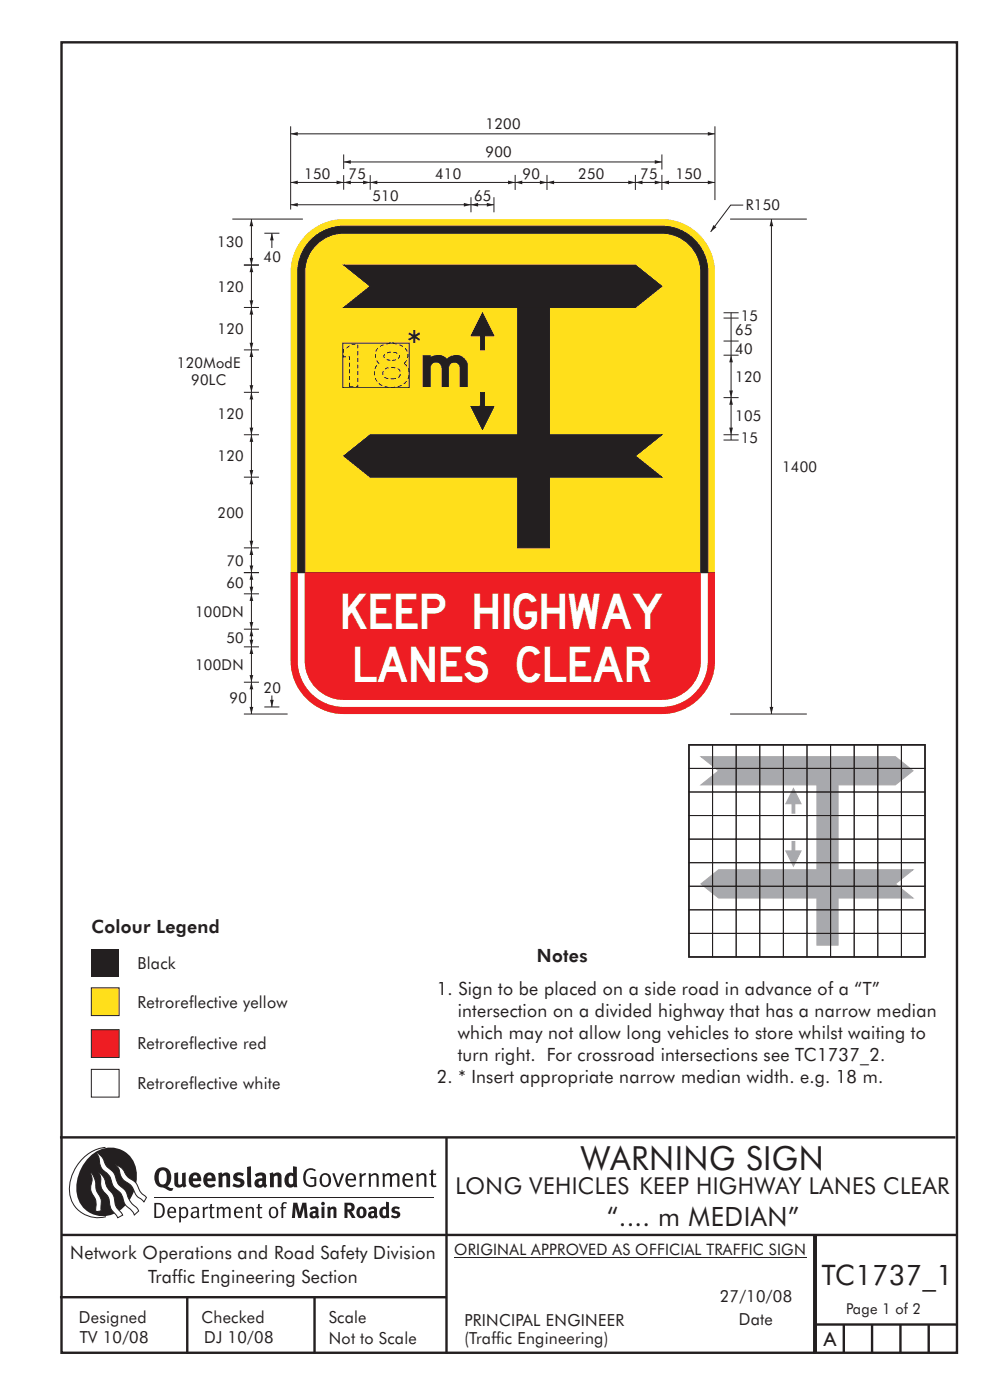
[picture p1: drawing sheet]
<svg xmlns="http://www.w3.org/2000/svg" width="210mm" height="297mm" viewBox="0 0 210 297" stroke-linecap="round" stroke-linejoin="round" font-family="sans-serif">
<g fill="none" stroke="#231f20" stroke-width=".51">
<path d="M13 9h190v278h-190zM12.7 241.3h190M94.7 241.4v45.8M12.7 275.2h82M13 262h190M39.7 275.2v12M66.7 275.2v12M172.7 262.2v25M173 262.1v24.9M173 281h30M179 281v6M185 281v6"/>
<path d="M191 281v6M197 281v6"/>
</g>
<path d="M96.3 266.7h74.7" fill="none" stroke="#231f20" stroke-width=".21"/>
<g fill="#231f20">
<path d="M64.9 248.2a1.61 1.61 0 0 1 2.1 0l-.2 .3a1.17 1.17 0 0 0-1.4-.2 1.17 1.17 0 0 0-.6 1.3 1.42 1.42 0 0 0 1.2 1.8l.7-.1v-1.2h-.8l-.1-.4h1.3v1.8a1.82 1.82 0 0 1-2.2 0 1.82 1.82 0 0 1-.6-2.1l.2-.7z" fill-rule="evenodd"/>
<path d="M68.2 249.1a1.77 1.77 0 0 0 .4 2.7 1.39 1.39 0 0 0 1.4-.5 1.39 1.39 0 0 0 .2-1.5 1.19 1.19 0 0 0-2-.7zM68.5 249.4a.83 .83 0 0 1 1 .1 .83 .83 0 0 1 .2 .9 .75 .75 0 0 1-.6 1.1 .75 .75 0 0 1-.8-.9v-.9z" fill-rule="evenodd"/>
<path d="M70.5 248.9h.4l.8 2.4 .8-2.4h.5l-1.1 2.9h-.4z" fill-rule="evenodd"/>
<path d="M73.6 249.3a1.74 1.74 0 0 0 .5 2.5l.9-.1 .5-.2-.2-.3a.89 .89 0 0 1-1.1 .2 .89 .89 0 0 1-.4-1h1.7a1.15 1.15 0 0 0-.4-1.4 1.15 1.15 0 0 0-1.5 .3zM74 249.4a.67 .67 0 0 1 .8-.1 .67 .67 0 0 1 .3 .8h-1.3z" fill-rule="evenodd"/>
<path d="M76.2 249l.4-.1 .1 .4 .5-.4h.5l-.2 .5a.61 .61 0 0 0-.8 .6v1.8h-.4z" fill-rule="evenodd"/>
<path d="M78.1 249l.5-.1 .1 .4a.89 .89 0 0 1 .9-.4 .89 .89 0 0 1 .7 .7v2.2h-.4v-2.2l-.1-.2-.3-.1-.8 .3v2.2h-.4z" fill-rule="evenodd"/>
<path d="M81.1 249l.4-.1 .1 .4a.83 .83 0 0 1 .8-.4 .83 .83 0 0 1 .7 .4 .86 .86 0 0 1 .9-.4 .86 .86 0 0 1 .7 .7v2.2h-.4l-.1-2.4a.5 .5 0 0 0-.8 .1l-.2 .2v2.1h-.5v-2.3l-.4-.2-.7 .3v2.2h-.4z" fill-rule="evenodd"/>
<path d="M85.7 249.3a1.74 1.74 0 0 0 .5 2.5l.9-.1 .5-.2-.2-.3a.89 .89 0 0 1-1.1 .2 .89 .89 0 0 1-.4-1h1.7a1.15 1.15 0 0 0-.5-1.4 1.15 1.15 0 0 0-1.4 .3zM86 249.4a.67 .67 0 0 1 .9-.1 .67 .67 0 0 1 .3 .8h-1.3z" fill-rule="evenodd"/>
<path d="M88.3 249l.4-.1 .1 .4a.89 .89 0 0 1 .9-.4 .89 .89 0 0 1 .7 .7v2.2h-.4v-2.2l-.1-.2-.3-.1-.8 .3v2.2h-.4z" fill-rule="evenodd"/>
<path d="M91.5 248.2l.4-.1v.8h.7l-.2 .4h-.5v2.1l.1 .1h.5l.1 .3a.71 .71 0 0 1-1.2-.6v-1.9h-.3v-.4h.3z" fill-rule="evenodd"/>
<path d="M37 248.9l.8-.2v2a.46 .46 0 0 0 .2 .6 .46 .46 0 0 0 .6-.2v-2.2l.8-.2v2.4l.2 .5-.6 .3-.2-.3a1.03 1.03 0 0 1-1.2 .3 1.03 1.03 0 0 1-.6-1.1z" fill-rule="evenodd"/>
<path d="M40.4 249.1a1.64 1.64 0 0 0 0 2.3 1.64 1.64 0 0 0 2.3 .1l-.4-.4a.78 .78 0 0 1-.9 .2 .78 .78 0 0 1-.5-.7h1.8a1.37 1.37 0 0 0-.6-1.7 1.37 1.37 0 0 0-1.7 .2zM41 249.5a.48 .48 0 0 1 .7-.1 .48 .48 0 0 1 .2 .6h-1z" fill-rule="evenodd"/>
<path d="M43.5 249.1a1.65 1.65 0 0 0-.2 2 1.65 1.65 0 0 0 1.9 .7l.5-.3-.3-.4a.78 .78 0 0 1-.9 .3 .78 .78 0 0 1-.5-.8h1.8a1.37 1.37 0 0 0-.6-1.7 1.37 1.37 0 0 0-1.7 .2zM44.1 249.5a.48 .48 0 0 1 .6-.1 .48 .48 0 0 1 .2 .6h-.9z" fill-rule="evenodd"/>
<path d="M46.3 248.9l.7-.2 .1 .4a.95 .95 0 0 1 1-.3 .95 .95 0 0 1 .7 .8v2.3h-.8v-2.3l-.3-.2-.5 .3v2.2h-.8z" fill-rule="evenodd"/>
<path d="M49.7 249.1a1.73 1.73 0 0 1 2-.1l-.2 .5-.6-.2a.42 .42 0 0 0-.6 .3l.2 .2a1.23 1.23 0 0 1 1.4 1.1 1.47 1.47 0 0 1-2.3 .9l-.3-.2 .3-.6 .7 .3a.47 .47 0 0 0 .7-.3 .87 .87 0 0 0-1-.5l-.4-.2-.1-.4z" fill-rule="evenodd"/>
<path d="M54.1 249.1l.3 .6 .3-.2a.62 .62 0 0 1 .9 .1v.4a1.21 1.21 0 0 0-1.3 .3 1.21 1.21 0 0 0-.2 1.3 1.19 1.19 0 0 0 1.7 0l.5 .4 .4-.5-.3-.3v-1.4a.96 .96 0 0 0-1.3-1.1zM55 250.6l.6-.1v.7a.43 .43 0 0 1-.6 .1 .43 .43 0 0 1 0-.7z" fill-rule="evenodd"/>
<path d="M57.2 248.9l.7-.2 .1 .4a.95 .95 0 0 1 1-.3 .95 .95 0 0 1 .7 .8v2.3h-.8v-2.3l-.3-.2-.5 .3v2.2h-.8z" fill-rule="evenodd"/>
<path d="M62.2 247.4v1.5a1.29 1.29 0 0 0-1.4 .2 1.29 1.29 0 0 0-.5 1.3 1.24 1.24 0 0 0 .5 1.3 1.24 1.24 0 0 0 1.5 0l.1 .2h.7l-.1-4.4zM61.5 249.5l.4-.1 .3 .2v1.5l-.3 .1a.48 .48 0 0 1-.6-.4 1.52 1.52 0 0 1 .2-1.3z" fill-rule="evenodd"/>
<path d="M52.4 247.6l.8-.2 .2 4.5h-.8l-.1-.2z" fill-rule="evenodd"/>
</g>
<path d="M22.4 243.4a9 9 0 0 0-7.4 10.9 6.2 6.2 0 0 0 7.5 3.8M32.7 254h59.4" fill="none" stroke="#231f20" stroke-width=".21"/>
<path d="M19.1 245.3a5.7 5.7 0 0 1 6.5-1.4 5.7 5.7 0 0 1 3.4 5.7 8.6 8.6 0 0 1-6.2 8.3 5.7 5.7 0 0 1-6.5-7 9.9 9.9 0 0 1 2.8-5.6z" fill-rule="evenodd" fill="#231f20"/>
<path d="M24.4 247.1a3.1 3.1 0 0 1 2.3 2.2l.8 .7a3.2 3.2 0 0 1 2 2.4l.4 .6 1.2 1.1-.6 .9-.2-.3a3.5 3.5 0 0 1-1.9-2.1 3.8 3.8 0 0 0-2.1-2.2 3.5 3.5 0 0 1-1-2.2zM20.4 244.5a3.4 3.4 0 0 1 1.9 2.4l.7 .9a3.3 3.3 0 0 1 1.7 2.6 4.4 4.4 0 0 0 1.7 2l.3 .3a6.1 6.1 0 0 0 2.5 3.7l.2 .5-.9 .9a6.1 6.1 0 0 0-1.9-2.3l-.4-.7a3.6 3.6 0 0 0-1.9-2.8l-.6-1a3.6 3.6 0 0 0-1.9-2.8 3.7 3.7 0 0 1-.8-2.4zM21 248.7a3.4 3.4 0 0 1 1.5 2.7l.6 1a3.8 3.8 0 0 1 1.4 3.1l.3 .7 1.2 1.6-1 .5-.5-.7a3.2 3.2 0 0 1-1.3-2.8 4.3 4.3 0 0 0-1.4-2.2 4.7 4.7 0 0 1-.5-3zM19.2 248.7a5.1 5.1 0 0 1 1.2 3.7l.3 .7a3.1 3.1 0 0 1 .7 2.9l.1 .9-1.1 .2-.1-.8a3.5 3.5 0 0 0-.9-3.3 3.6 3.6 0 0 1 .1-2.5z" fill-rule="evenodd" fill="#fff" stroke="#231f20" stroke-width=".21"/>
<g fill="#231f20">
<path d="M33.4 248.1a2.51 2.51 0 0 0 .4 3.7l.8 .1a2.78 2.78 0 0 0 2 .7l.2-.6h-.6l-.7-.3a2.56 2.56 0 0 0 0-3.8 1.83 1.83 0 0 0-2.1 .2zM34 248.4a.87 .87 0 0 1 1 .1 .87 .87 0 0 1 .4 .9v.4a1.17 1.17 0 0 1-.9 1.5l-.3-.1a2.38 2.38 0 0 1-.2-2.8z" fill-rule="evenodd"/>
<path d="M33.1 255.5v2.6a1.12 1.12 0 0 0 1.2-.3 1.12 1.12 0 0 0 .2-1.2l-.1-.5-.3-.5zM32.7 255.2h1.1a1.67 1.67 0 0 1 1.2 1.6 1.67 1.67 0 0 1-1.3 1.6h-1zM36.1 256.5l-.2 .5h1.1a.55 .55 0 0 0-.3-.6 .55 .55 0 0 0-.6 .1zM35.8 256.3a.95 .95 0 0 1 1.2-.1 .95 .95 0 0 1 .4 1.1h-1.5a.72 .72 0 0 0 .4 .8 .72 .72 0 0 0 .9-.2l.1 .3a1.15 1.15 0 0 1-1.5 0 1.15 1.15 0 0 1-.2-1.5zM38.4 256.7v1.1a.7 .7 0 0 0 .9 .2 .7 .7 0 0 0 .2-.9 .61 .61 0 0 0-.4-.7 .61 .61 0 0 0-.7 .3zM38 256.1l.3-.1 .1 .4a.95 .95 0 0 1 1.2-.2 .95 .95 0 0 1 .3 1.2 .92 .92 0 0 1-.5 .9 .92 .92 0 0 1-1-.1v1.1l-.4 .1zM40.9 257.4a.5 .5 0 0 0 .2 .8 .5 .5 0 0 0 .7-.4v-.6zM40.5 256.3a1 1 0 0 1 1.7 .3v1.4l.2 .2-.2 .3-.3-.4a.78 .78 0 0 1-1.4 0 .78 .78 0 0 1 .8-1.1h.5a.58 .58 0 0 0-.3-.7 .58 .58 0 0 0-.7 .2zM43 256.1l.3-.1 .1 .4 .3-.3 .5-.1-.2 .4a.52 .52 0 0 0-.6 .5v1.5h-.4zM44.6 255.5l.4-.1-.1 .7h.6l-.1 .2h-.5v1.5a.35 .35 0 0 0 .6 .3v.3a.57 .57 0 0 1-.6 .1 .57 .57 0 0 1-.3-.6v-1.6h-.3v-.2h.3zM45.9 256.1l.4-.1 .1 .4 .2-.2a.64 .64 0 0 1 1 .2 .7 .7 0 0 1 .8-.4 .7 .7 0 0 1 .5 .6v1.8h-.4v-1.7l-.2-.4-.7 .4v1.7h-.3v-1.7a.38 .38 0 0 0-.3-.4 .38 .38 0 0 0-.5 .2l-.1 .2v1.7h-.4zM50.2 256.5l-.2 .5h1.1a.55 .55 0 0 0-.2-.6 .55 .55 0 0 0-.7 .1zM49.9 256.3a.95 .95 0 0 1 1.2-.1 .95 .95 0 0 1 .4 1.1h-1.5a.72 .72 0 0 0 .4 .8 .72 .72 0 0 0 .9-.2l.1 .3a1.15 1.15 0 0 1-1.5 0 1.15 1.15 0 0 1-.2-1.5zM52.1 256.1l.3-.1 .1 .4a.72 .72 0 0 1 .8-.4 .72 .72 0 0 1 .6 .6v1.8h-.4v-1.6a.45 .45 0 0 0-.3-.5 .45 .45 0 0 0-.5 .2l-.2 .2v1.7h-.3zM54.7 255.5l.4-.1v.7h.6l-.1 .2h-.5v1.5a.35 .35 0 0 0 .5 .3v.3a.57 .57 0 0 1-.6 .1 .57 .57 0 0 1-.3-.6v-1.6h-.3v-.2h.3zM57.6 256.4l-.2 .8a.65 .65 0 0 0 .3 .8 .65 .65 0 0 0 .8-.2l.1-.1a.93 .93 0 0 0-.7-1.4zM57.3 256.3a1.12 1.12 0 0 1 1.4 0 1.12 1.12 0 0 1 .2 1.5 1.01 1.01 0 0 1-1.2 .6 1.01 1.01 0 0 1-.7-1.2zM59.9 255.2l.5-.2 .5 .1-.2 .3-.3-.1-.3 .2v.6h.6l-.1 .2h-.5v2.1h-.4v-2.1h-.2v-.2h.2zM62.2 255.1l-.3 3.3h.7l.1-2.3 .6 2.3h.5l.7-2.3 .1 2.3h.7l-.3-3.3h-.9l-.5 2.2-.5-2.2zM65.7 256.3l.3 .4a.51 .51 0 0 1 .5-.3 .51 .51 0 0 1 .4 .4v.1a.88 .88 0 0 0-1.1 .4 .88 .88 0 0 0 .2 1.1 .9 .9 0 0 0 1.1-.2l.3 .3 .4-.4-.3-.3v-1a.87 .87 0 0 0-.4-.9 .87 .87 0 0 0-1 .2zM66.4 257.4l.5-.1v.6l-.1 .1h-.3l-.2-.2zM68.2 256v2.4h.6v-2.5zM68.1 255.3a.4 .4 0 0 0 .8 0 .4 .4 0 0 0-.8 0zM69.4 256.1l.1 2.3h.6v-1.7a.33 .33 0 0 1 .4-.2 .33 .33 0 0 1 .2 .3v1.6h.7v-1.8a.75 .75 0 0 0-.6-.6 .75 .75 0 0 0-.8 .2v-.3zM73.1 255.1v3.3h.6v-1.4l.3 .3 .7 1.1h.7l-.9-1.4a.94 .94 0 0 0 .7-1 .94 .94 0 0 0-.9-.9zM73.7 255.7a.51 .51 0 0 1 .7 .1 .51 .51 0 0 1-.1 .7h-.6zM75.9 256.3a1.19 1.19 0 0 0-.1 1.7 1.19 1.19 0 0 0 1.7 0 1.19 1.19 0 0 0 0-1.6 1.19 1.19 0 0 0-1.6-.1zM76.5 256.5l.2-.1a.99 .99 0 0 1 0 1.6 1.06 1.06 0 0 1-.2-1.5zM78.1 256.3l.3 .4a.51 .51 0 0 1 .5-.3 .51 .51 0 0 1 .4 .4v.1a.88 .88 0 0 0-1.1 .4 .88 .88 0 0 0 .2 1.1 .9 .9 0 0 0 1.1-.2l.3 .3 .4-.4-.2-.3v-1a.87 .87 0 0 0-.5-.9 .87 .87 0 0 0-1 .2zM78.9 257.4l.4-.1v.6l-.1 .1h-.3l-.2-.2zM81.9 254.9v1.2a1.2 1.2 0 0 0-1.4 .6 1.2 1.2 0 0 0 .2 1.4l.5 .3 .8-.1v.1h.6l-.1-3.4zM81.4 256.5l.5 .1-.1 1.2a.46 .46 0 0 1-.5 0 .46 .46 0 0 1-.2-.6zM83.3 256.1a.79 .79 0 0 0-.2 1 .79 .79 0 0 0 1 .4 .33 .33 0 0 1 0 .5 .33 .33 0 0 1-.5-.1l-.5-.2-.2 .5a1.15 1.15 0 0 0 1.2 .3 1.15 1.15 0 0 0 .8-1 1.49 1.49 0 0 0-1.2-.8 .4 .4 0 0 1 .3-.3 .4 .4 0 0 1 .4 .1l.2 .1 .2-.4a1.47 1.47 0 0 0-1.5-.1z" fill-rule="evenodd"/>
<path d="M19.4 201.4h5.9v5.9h-5.9z" fill-rule="evenodd"/>
</g>
<path d="M19.4 209.6h5.9v5.8h-5.9z" fill-rule="evenodd" fill="#ffdf1b" stroke="#231f20" stroke-width=".21"/>
<path d="M19.4 218.4h5.9v5.9h-5.9z" fill-rule="evenodd" fill="#ee1d23" stroke="#231f20" stroke-width=".21"/>
<path d="M19.4 226.9h5.9v5.8h-5.9z" fill-rule="evenodd" fill="#fff" stroke="#231f20" stroke-width=".21"/>
<path d="M65 49.8a11.2 11.2 0 0 1 7.9-3.3h67.5a11.3 11.3 0 0 1 11.3 11.2v82.5a11.3 11.3 0 0 1-11.3 11.3h-67.5a11.3 11.3 0 0 1-11.2-11.3v-82.5a11.2 11.2 0 0 1 3.3-7.9z" fill-rule="evenodd" fill="#ffdf1b"/>
<path d="M66.4 50.4a9.7 9.7 0 0 1 6.5-2.4h67.5a9.8 9.8 0 0 1 9.8 9.7v82.5a9.8 9.8 0 0 1-9.8 9.8h-67.5a9.8 9.8 0 0 1-9.7-9.8v-82.5a9.7 9.7 0 0 1 3.2-7.3z" fill-rule="evenodd" fill="#fff"/>
<path d="M67.1 51.9a8.2 8.2 0 0 1 5.8-2.4h67.5a8.3 8.3 0 0 1 8.3 8.2v82.5a8.3 8.3 0 0 1-8.3 8.3h-67.5a8.3 8.3 0 0 1-8.2-8.3v-82.5a8.2 8.2 0 0 1 2.4-5.8z" fill-rule="evenodd" fill="#ffdf1b"/>
<path d="M61.7 121.5h90" fill="none" stroke="#231f20" stroke-width=".21"/>
<path d="M61.7 121.5h1.5v18.7a9.8 9.8 0 0 0 9.7 9.8h67.5a9.8 9.8 0 0 0 9.8-9.8v-18.7h1.5v18.7a11.3 11.3 0 0 1-11.3 11.3h-67.5a11.3 11.3 0 0 1-11.2-11.3z" fill-rule="evenodd" fill="#ee1d23"/>
<path d="M66.4 50.4a9.7 9.7 0 0 1 6.5-2.4h67.5a9.8 9.8 0 0 1 9.8 9.7v63.8h-1.5v-63.8a8.3 8.3 0 0 0-8.3-8.2h-67.5a8.3 8.3 0 0 0-8.2 8.2v63.8h-1.5v-63.8a9.7 9.7 0 0 1 3.2-7.3z" fill-rule="evenodd" fill="#231f20" stroke="#231f20" stroke-width=".21"/>
<path d="M64.7 121.5h84v18.7a8.3 8.3 0 0 1-8.3 8.3h-67.5a8.3 8.3 0 0 1-8.2-8.3z" fill-rule="evenodd" fill="#ee1d23"/>
<g fill="#231f20" stroke="#231f20" stroke-width=".21">
<path d="M72.9 56.2h61.9l5.6 4.5-5.6 4.5h-61.9l5.6-4.5z" fill-rule="evenodd"/>
<path d="M109.8 65.2h6.8v51h-6.8z" fill-rule="evenodd"/>
<path d="M72.9 96.7l5.6-4.5h61.9l-5.6 4.5 5.6 4.5h-61.9z" fill-rule="evenodd"/>
<path d="M102.3 66.4l2.5 4.8h-4.9z" fill-rule="evenodd"/>
<path d="M101.9 71.2h.9v3h-.9z" fill-rule="evenodd"/>
<path d="M99.9 86.2h4.9l-2.5 4.9z" fill-rule="evenodd"/>
<path d="M101.9 83.2h.9v3h-.9z" fill-rule="evenodd"/>
</g>
<path d="M49.3 46.5h14.9M72.7 72.8h14.1v9.4h-14.1zM53.3 144.7v6.8" fill="none" stroke="#231f20" stroke-width=".21"/>
<g fill="#231f20">
<path d="M53.3 144.7l.4 1.5h-.8z"/>
<path d="M52.9 150h.8l-.4 1.5z"/>
</g>
<path d="M51.7 137.2h3.2M53.3 137.2v7.5M51.7 144.7h3.2" fill="none" stroke="#231f20" stroke-width=".21"/>
<g fill="#231f20">
<path d="M53.3 137.2l.4 1.5h-.8z"/>
<path d="M52.9 143.2h.8l-.4 1.5z"/>
</g>
<path d="M51.7 133.5h3.2M51.7 121.5h3.2M51.7 151.5h9.3M56.1 150h3.2M57.7 147.5v2.5" fill="none" stroke="#231f20" stroke-width=".21"/>
<path d="M57.3 148.5h.8l-.4 1.5z" fill="#231f20"/>
<path d="M53.3 133.5v3.7" fill="none" stroke="#231f20" stroke-width=".21"/>
<g fill="#231f20">
<path d="M52.9 135.7h.8l-.4 1.5z"/>
<path d="M53.3 133.5l.4 1.5h-.8z"/>
</g>
<path d="M53.3 126v7.5" fill="none" stroke="#231f20" stroke-width=".21"/>
<g fill="#231f20">
<path d="M53.3 126l.4 1.5h-.8z"/>
<path d="M52.9 132h.8l-.4 1.5z"/>
</g>
<path d="M51.7 126h3.2M53.3 121.5v4.5" fill="none" stroke="#231f20" stroke-width=".21"/>
<g fill="#231f20">
<path d="M52.9 124.5h.8l-.4 1.5z"/>
<path d="M53.3 121.5l.4 1.5h-.8z"/>
</g>
<path d="M51.7 101.2h3.2M53.3 101.2v15" fill="none" stroke="#231f20" stroke-width=".21"/>
<g fill="#231f20">
<path d="M52.9 114.7h.8l-.4 1.5z"/>
<path d="M53.3 101.2l.4 1.5h-.8z"/>
</g>
<path d="M53.3 116.2v5.3M51.7 121.5h3.2" fill="none" stroke="#231f20" stroke-width=".21"/>
<g fill="#231f20">
<path d="M53.3 116.2l.4 1.5h-.8z"/>
<path d="M52.9 120h.8l-.4 1.5z"/>
</g>
<path d="M51.7 92.2h3.2M53.3 92.2v9M51.7 116.2h3.2" fill="none" stroke="#231f20" stroke-width=".21"/>
<g fill="#231f20">
<path d="M52.9 99.7h.8l-.4 1.5z"/>
<path d="M53.3 92.2l.4 1.5h-.8z"/>
</g>
<path d="M53.3 46.5v9.7" fill="none" stroke="#231f20" stroke-width=".21"/>
<g fill="#231f20">
<path d="M53.3 46.5l.4 1.5h-.8z"/>
<path d="M52.9 54.7h.8l-.4 1.5z"/>
</g>
<path d="M57.7 49.5v3.1" fill="none" stroke="#231f20" stroke-width=".21"/>
<path d="M57.7 49.5l.4 1.5h-.8z" fill="#231f20"/>
<path d="M56.1 49.5h3.2M51.7 65.2h3.2M53.3 74.2v9" fill="none" stroke="#231f20" stroke-width=".21"/>
<g fill="#231f20">
<path d="M52.9 81.7h.8l-.4 1.5z"/>
<path d="M53.3 74.2l.4 1.5h-.8z"/>
</g>
<path d="M53.3 56.2v9M51.7 74.2h3.2" fill="none" stroke="#231f20" stroke-width=".21"/>
<g fill="#231f20">
<path d="M53.3 56.2l.4 1.5h-.8z"/>
<path d="M52.9 63.7h.8l-.4 1.5z"/>
</g>
<path d="M53.3 65.2v9" fill="none" stroke="#231f20" stroke-width=".21"/>
<g fill="#231f20">
<path d="M52.9 72.7h.8l-.4 1.5z"/>
<path d="M53.3 65.2l.4 1.5h-.8z"/>
</g>
<path d="M51.7 56.2h3.2M53.3 83.2v9" fill="none" stroke="#231f20" stroke-width=".21"/>
<g fill="#231f20">
<path d="M52.9 90.7h.8l-.4 1.5z"/>
<path d="M53.3 83.2l.4 1.5h-.8z"/>
</g>
<path d="M72.9 34.4h67.5M140.4 32.8v3.2M51.7 83.2h3.2" fill="none" stroke="#231f20" stroke-width=".21"/>
<g fill="#231f20">
<path d="M72.9 34.4l1.5-.4v.8z"/>
<path d="M138.9 34l1.5 .4-1.5 .4z"/>
</g>
<path d="M61.7 28.4h90M72.9 32.8v3.1" fill="none" stroke="#231f20" stroke-width=".21"/>
<g fill="#231f20">
<path d="M61.7 28.4l1.5-.4v.8z"/>
<path d="M150.1 28l1.6 .4-1.6 .4z"/>
</g>
<path d="M61.7 26.8v17.7M134.8 37.1v3.2M134.8 38.7h5.6M140.4 37.1v3.2" fill="none" stroke="#231f20" stroke-width=".21"/>
<g fill="#231f20">
<path d="M134.8 38.7l1.5-.4v.8z"/>
<path d="M138.9 38.3l1.5 .4-1.5 .4z"/>
</g>
<path d="M78.5 38.7h30.8M109.3 37.1v3.2M116 37.1v3.2M99.9 41.8v3.2" fill="none" stroke="#231f20" stroke-width=".21"/>
<g fill="#231f20">
<path d="M78.5 38.7l1.5-.4v.8z"/>
<path d="M107.8 38.3l1.5 .4-1.5 .4z"/>
</g>
<path d="M109.3 38.7h6.7" fill="none" stroke="#231f20" stroke-width=".21"/>
<g fill="#231f20">
<path d="M114.5 38.3l1.5 .4-1.5 .4z"/>
<path d="M109.3 38.7l1.5-.4v.8z"/>
</g>
<path d="M99.9 43.4h4.9" fill="none" stroke="#231f20" stroke-width=".21"/>
<g fill="#231f20">
<path d="M103.3 43l1.5 .4-1.5 .4z"/>
<path d="M99.9 43.4l1.5-.4v.8z"/>
</g>
<path d="M116 38.7h18.8" fill="none" stroke="#231f20" stroke-width=".21"/>
<g fill="#231f20">
<path d="M133.3 38.3l1.5 .4-1.5 .4z"/>
<path d="M116 38.7l1.5-.4v.8z"/>
</g>
<path d="M140.4 38.7h11.3" fill="none" stroke="#231f20" stroke-width=".21"/>
<g fill="#231f20">
<path d="M140.4 38.7l1.5-.4v.8z"/>
<path d="M150.1 38.3l1.6 .4-1.6 .4z"/>
</g>
<path d="M61.7 38.7h11.2" fill="none" stroke="#231f20" stroke-width=".21"/>
<g fill="#231f20">
<path d="M61.7 38.7l1.5-.4v.8z"/>
<path d="M71.4 38.3l1.5 .4-1.5 .4z"/>
</g>
<path d="M72.9 38.7h5.6M72.9 37.2v3.1M78.5 37.2v3.1M151.7 26.8v15.6" fill="none" stroke="#231f20" stroke-width=".21"/>
<g fill="#231f20">
<path d="M72.9 38.7l1.5-.4v.8z"/>
<path d="M77 38.3l1.5 .4-1.5 .4z"/>
</g>
<path d="M61.7 43.4h38.2M104.8 41.8v3.2" fill="none" stroke="#231f20" stroke-width=".21"/>
<g fill="#231f20">
<path d="M61.7 43.4l1.5-.4v.8z"/>
<path d="M98.4 43l1.5 .4-1.5 .4z"/>
</g>
<path d="M163.6 46.5v105" fill="none" stroke="#231f20" stroke-width=".21"/>
<g fill="#231f20">
<path d="M163.2 150h.8l-.4 1.5z"/>
<path d="M163.6 46.5l.4 1.5h-.8z"/>
</g>
<path d="M154.9 46.5h16.2M157.7 43.5h-2.7l-4.3 5.7M154.9 151.5h16.2" fill="none" stroke="#231f20" stroke-width=".21"/>
<path d="M151.3 47.7l.7 .5-1.3 1z" fill="#231f20"/>
<path d="M153.5 66.4h3.2M153.5 67.5h3.2M153.5 75.4h3.2M155.1 66.4v1.1M155.1 72.4v12M153.5 92.2h3.2M153.5 93.4h3.2M153.5 84.4h3.2" fill="none" stroke="#231f20" stroke-width=".21"/>
<g fill="#231f20">
<path d="M154.7 82.8h.8l-.4 1.6z"/>
<path d="M155.1 75.4l.4 1.5h-.8z"/>
</g>
<path d="M155.1 84.4v7.8" fill="none" stroke="#231f20" stroke-width=".21"/>
<g fill="#231f20">
<path d="M154.7 90.7h.8l-.4 1.5z"/>
<path d="M155.1 84.4l.4 1.5h-.8z"/>
</g>
<g fill="none" stroke="#231f20" stroke-width=".21">
<path d="M153.5 72.4h3.2M155.1 67.5v4.9M155.1 92.2v1.2M146.1 158h5.1v5h-5.1zM151.2 158h5v5h-5zM156.2 158h5v5h-5zM161.2 158h5v5h-5zM166.2 158h5v5h-5zM171.2 158h5v5h-5zM176.2 158h5v5h-5zM181.2 158h5v5h-5zM186.2 158h5v5h-5z"/>
<path d="M191.2 158h5v5h-5zM146.1 163h5.1v5h-5.1zM146.1 168h5.1v5h-5.1zM146.1 173h5.1v5h-5.1zM146.1 178h5.1v5h-5.1zM151.2 163h5v5h-5zM151.2 168h5v5h-5zM151.2 173h5v5h-5zM151.2 178h5v5h-5zM156.2 163h5v5h-5zM156.2 168h5v5h-5zM156.2 173h5v5h-5z"/>
<path d="M156.2 178h5v5h-5zM161.2 163h5v5h-5zM161.2 168h5v5h-5zM161.2 173h5v5h-5zM161.2 178h5v5h-5zM166.2 163h5v5h-5zM166.2 168h5v5h-5zM166.2 173h5v5h-5zM166.2 178h5v5h-5zM171.2 163h5v5h-5zM171.2 168h5v5h-5zM171.2 173h5v5h-5z"/>
<path d="M171.2 178h5v5h-5zM176.2 163h5v5h-5zM176.2 168h5v5h-5zM176.2 173h5v5h-5zM176.2 178h5v5h-5zM181.2 163h5v5h-5zM181.2 168h5v5h-5zM181.2 173h5v5h-5zM181.2 178h5v5h-5zM186.2 163h5v5h-5zM186.2 168h5v5h-5zM186.2 173h5v5h-5z"/>
<path d="M186.2 178h5v5h-5zM191.2 163h5v5h-5zM191.2 168h5v5h-5zM191.2 173h5v5h-5zM191.2 178h5v5h-5zM146.1 183h5.1v5h-5.1zM146.1 188h5.1v5h-5.1zM146.1 193h5.1v5h-5.1zM146.1 198h5.1v5h-5.1zM151.2 183h5v5h-5zM151.2 188h5v5h-5zM151.2 193h5v5h-5z"/>
<path d="M151.2 198h5v5h-5zM156.2 183h5v5h-5zM156.2 188h5v5h-5zM156.2 193h5v5h-5zM156.2 198h5v5h-5zM161.2 183h5v5h-5zM161.2 188h5v5h-5zM161.2 193h5v5h-5zM161.2 198h5v5h-5zM166.2 183h5v5h-5zM166.2 188h5v5h-5zM166.2 193h5v5h-5z"/>
<path d="M166.2 198h5v5h-5zM171.2 183h5v5h-5zM171.2 188h5v5h-5zM171.2 193h5v5h-5zM171.2 198h5v5h-5zM176.2 183h5v5h-5zM176.2 188h5v5h-5zM176.2 193h5v5h-5zM176.2 198h5v5h-5zM181.2 183h5v5h-5zM181.2 188h5v5h-5zM181.2 193h5v5h-5z"/>
<path d="M181.2 198h5v5h-5zM186.2 183h5v5h-5zM186.2 188h5v5h-5zM186.2 193h5v5h-5zM186.2 198h5v5h-5zM191.2 183h5v5h-5zM191.2 188h5v5h-5zM191.2 193h5v5h-5zM191.2 198h5v5h-5z"/>
</g>
<g fill="#a8a9ad" stroke="#a8a9ad" stroke-width=".21">
<path d="M148.7 160.5h41.2l3.8 3-3.8 3h-41.2l3.7-3z" fill-rule="evenodd"/>
<path d="M173.3 166.5h4.5v34h-4.5z" fill-rule="evenodd"/>
<path d="M148.7 187.5l3.7-3h41.3l-3.8 3 3.8 3h-41.3z" fill-rule="evenodd"/>
<path d="M168.3 167.3l1.6 3.2h-3.2z" fill-rule="evenodd"/>
<path d="M168 170.5h.6v2h-.6z" fill-rule="evenodd"/>
<path d="M166.7 180.5h3.2l-1.6 3.3z" fill-rule="evenodd"/>
<path d="M168 178.5h.6v2h-.6z" fill-rule="evenodd"/>
</g>
<path d="M146.1 158h50.1v45h-50.1z" fill="none" stroke="#231f20" stroke-width=".35"/>
<text font-size="9" fill="#231f20" x="72.9" y="82">18m</text>
<text font-size="8.3" fill="#231f20" x="86.3" y="76">*</text>
<g font-size="7.5" fill="#fff">
<text x="72.7" y="133.3">KEEP HIGHWAY</text>
<text x="75.3" y="144.6">LANES CLEAR</text>
</g>
<text font-size="7.1" fill="#231f20" x="123.2" y="248.2">WARNING SIGN</text>
<text font-size="6" fill="#231f20" x="174.3" y="272.6">TC1737_1</text>
<text font-size="5.6" fill="#231f20" x="128.8" y="260">“.... m MEDIAN”</text>
<text font-size="4.9" fill="#231f20" x="96.7" y="253.3">LONG VEHICLES KEEP HIGHWAY LANES CLEAR</text>
<text font-size="4.2" fill="#231f20" x="174.7" y="285.6">A</text>
<g font-size="3.9" fill="#231f20">
<text x="19.4" y="197.8">Colour Legend</text>
<text x="113.9" y="204">Notes</text>
<text x="92.7" y="211.2">1. Sign to be placed on a side road in advance of a “T”</text>
<text x="97.1" y="215.8">intersection on a divided highway that has a narrow median</text>
<text x="97.1" y="220.5">which may not allow long vehicles to store whilst waiting to</text>
<text x="97.1" y="225.1">turn right. For crossroad intersections see TC1737_2.</text>
<text x="92.7" y="229.8">2. * Insert appropriate narrow median width. e.g. 18 m.</text>
<text x="14.9" y="267">Network Operations and Road Safety Division</text>
<text x="31.4" y="272.1">Traffic Engineering Section</text>
</g>
<g font-size="3.5" fill="#231f20">
<text x="29.2" y="205.6">Black</text>
<text x="29.2" y="213.7">Retroreflective yellow</text>
<text x="29.2" y="222.6">Retroreflective red</text>
<text x="29.2" y="231">Retroreflective white</text>
<text x="16.7" y="280.6">Designed</text>
<text x="42.7" y="280.6">Checked</text>
<text x="69.7" y="280.6">Scale</text>
<text x="98.5" y="281.3">PRINCIPAL ENGINEER</text>
<text x="152.7" y="276.2">27/10/08</text>
<text x="156.7" y="281.2">Date</text>
<text x="16.9" y="284.8">TV 10/08</text>
<text x="43.3" y="284.8">DJ 10/08</text>
<text x="69.7" y="285.2">Not to Scale</text>
<text x="98.5" y="285.1">(Traffic Engineering)</text>
</g>
<text font-size="3.4" fill="#231f20" x="96.3" y="266.3">ORIGINAL APPROVED AS OFFICIAL TRAFFIC SIGN</text>
<g font-size="3.2" fill="#231f20">
<text x="103" y="27.3">1200</text>
<text x="103" y="33.3">900</text>
<text x="64.5" y="37.9">150</text>
<text x="73.9" y="37.9">75</text>
<text x="92.3" y="37.9">410</text>
<text x="110.9" y="37.9">90</text>
<text x="122.7" y="37.9">250</text>
<text x="135.8" y="37.9">75</text>
<text x="143.3" y="37.9">150</text>
<text x="79" y="42.6">510</text>
<text x="100.6" y="42.6">65</text>
<text x="158.2" y="44.5">R150</text>
<text x="46.1" y="52.5">130</text>
<text x="55.9" y="55.6">40</text>
<text x="46.1" y="61.8">120</text>
<text x="46.1" y="70.8">120</text>
<text x="156" y="71.1">65</text>
<text x="157.1" y="68">15</text>
<text x="37.5" y="78">120ModE</text>
<text x="156" y="75">40</text>
<text x="40.6" y="81.8">90LC</text>
<text x="156" y="81">120</text>
<text x="46.1" y="88.8">120</text>
<text x="156" y="89.4">105</text>
<text x="157.1" y="93.9">15</text>
<text x="46.1" y="97.8">120</text>
<text x="165.9" y="100.1">1400</text>
<text x="46.1" y="109.8">200</text>
<text x="48" y="120">70</text>
<text x="48" y="124.8">60</text>
<text x="41.4" y="130.9">100DN</text>
<text x="48" y="136.5">50</text>
<text x="41.4" y="142.1">100DN</text>
<text x="48.7" y="149.2">90</text>
<text x="55.9" y="147.1">20</text>
<text x="179.5" y="278.8">Page 1 of 2</text>
</g>
</svg>
